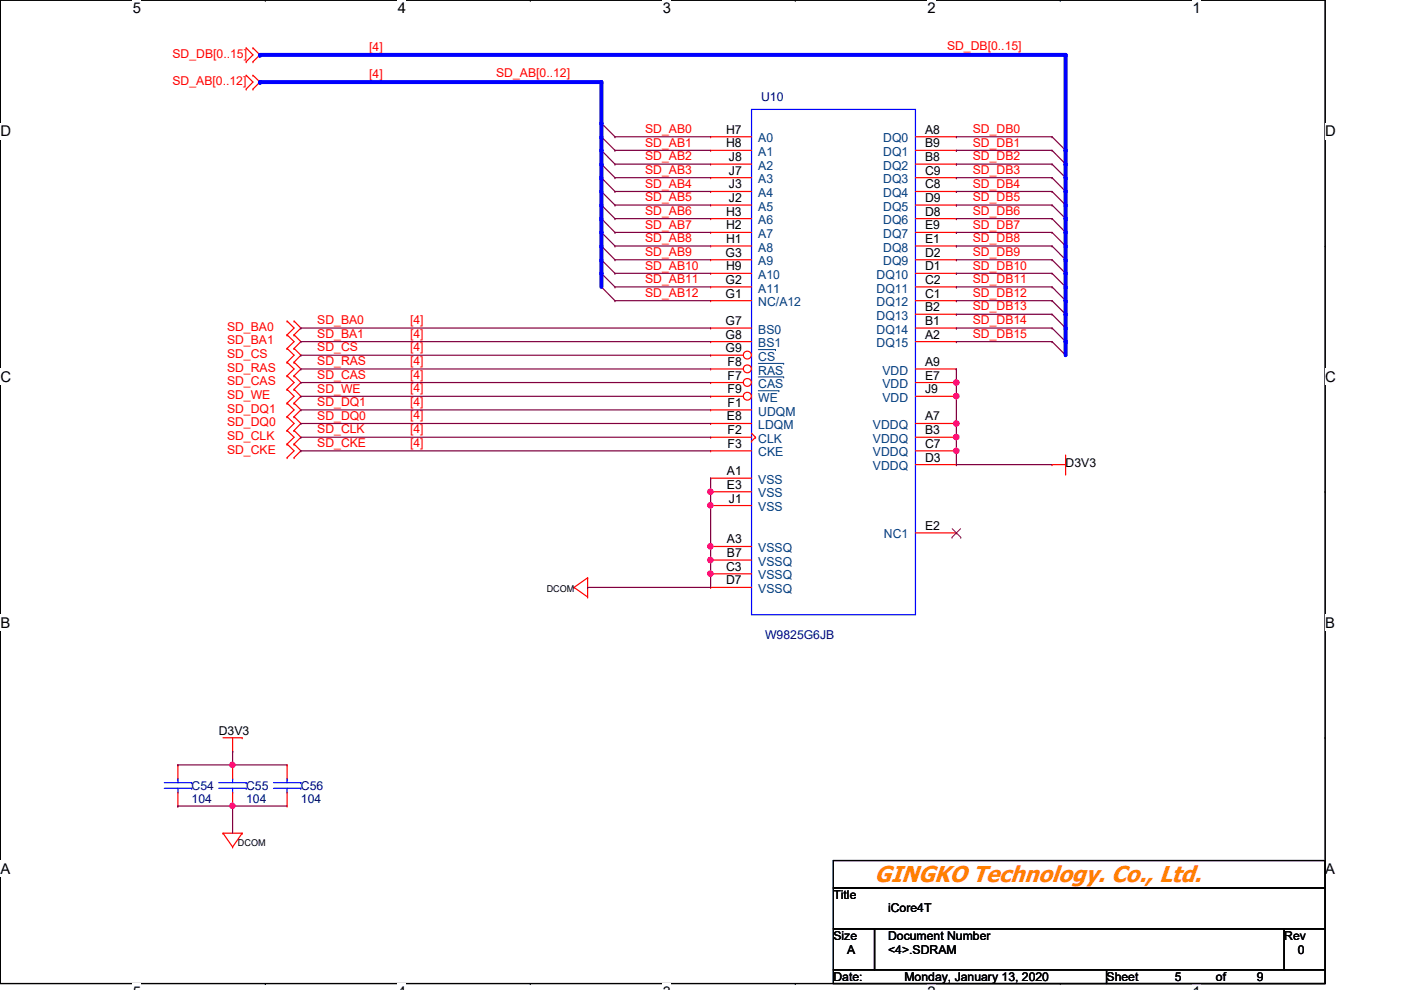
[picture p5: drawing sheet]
<svg xmlns="http://www.w3.org/2000/svg" width="297mm" height="210mm" viewBox="0 0 297 210" stroke-linecap="round" stroke-linejoin="round" font-family="sans-serif">
<path d="M.1 0h280.9v208.5h-280.9z" fill="none" stroke="#000" stroke-width=".25"/>
<g fill="#fff">
<path d="M28.1 0h1.8v3.5h-1.8z"/>
<path d="M28.1 208.5h1.8v1.4h-1.8z"/>
</g>
<path d="M56.3 0h.1M56.3 208.5h.1" fill="none" stroke="#000" stroke-width=".25"/>
<g fill="#fff">
<path d="M84.3 0h1.8v3.5h-1.8z"/>
<path d="M84.3 208.5h1.8v1.4h-1.8z"/>
</g>
<path d="M112.4 0h.1M112.4 208.5h.1" fill="none" stroke="#000" stroke-width=".25"/>
<g fill="#fff">
<path d="M140.5 0h1.7v3.5h-1.7z"/>
<path d="M140.5 208.5h1.7v1.4h-1.7z"/>
</g>
<path d="M168.6 0h.1M168.6 208.5h.1" fill="none" stroke="#000" stroke-width=".25"/>
<g fill="#fff">
<path d="M196.7 0h1.7v3.5h-1.7z"/>
<path d="M196.7 208.5h1.7v1.4h-1.7z"/>
</g>
<path d="M224.8 0h.1M224.8 208.5h.1" fill="none" stroke="#000" stroke-width=".25"/>
<g fill="#fff">
<path d="M252.9 0h1.7v3.5h-1.7z"/>
<path d="M252.9 208.5h1.7v1.4h-1.7z"/>
<path d="M.1 26.1h2.2v3.4h-2.2z"/>
<path d="M281 26.1h2.2v3.4h-2.2z"/>
<path d="M.1 78.2h2.2v3.5h-2.2z"/>
<path d="M281 78.2h2.2v3.5h-2.2z"/>
</g>
<path d="M.1 52.2h.1M281 52.2h.1" fill="none" stroke="#000" stroke-width=".25"/>
<g fill="#fff">
<path d="M.1 130.3h2.1v3.5h-2.1z"/>
<path d="M281 130.3h2v3.5h-2z"/>
</g>
<path d="M.1 104.3h.1M281 104.3h.1" fill="none" stroke="#000" stroke-width=".25"/>
<path d="M.1 104.3h.1M281 104.3h.1" fill="none" stroke="#000" stroke-width=".21"/>
<g fill="#fff">
<path d="M.1 182.4h2.1v3.5h-2.1z"/>
<path d="M281 182.4h2v3.5h-2z"/>
</g>
<path d="M.1 156.4h.1M281 156.4h.1M176.7 182.5h104.3v5.8h-104.3zM176.7 188.3h104.3v8.6h-104.3zM176.7 196.9h8.7v8.7h-8.7zM185.4 196.9h86.9v8.7h-86.9zM272.3 196.9h8.7v8.7h-8.7zM176.7 205.6h57.9v2.9h-57.9zM234.6 205.6h46.4v2.9h-46.4z" fill="none" stroke="#000" stroke-width=".25"/>
<g fill="none" stroke="#f00" stroke-width=".25">
<path d="M52.2 10.2h.1M52.2 13.1h.1M52.2 16h.1M52.2 18.9h.1M52.2 10.2l1.4 1.4-1.4 1.5M52.2 16l1.4 1.4-1.4 1.5M53.6 13.1h.1M53.6 10.2h.1M53.6 18.9h.1M53.6 16h.1M53.6 10.2l1.5 1.4-1.5 1.5M53.6 16l1.5 1.4-1.5 1.5"/>
<path d="M150.7 29h.1M150.7 31.9h.1M150.7 34.8h.1M150.7 37.7h.1M150.7 29h8.6M150.7 31.9h8.6M150.7 34.8h8.6M150.7 37.7h8.6M150.7 40.6h.1M150.7 43.5h.1M150.7 46.4h.1M150.7 49.3h.1"/>
<path d="M150.7 52.2h.1M150.7 55.1h.1M150.7 58h.1M150.7 40.6h8.6M150.7 43.5h8.6M150.7 46.4h8.6M150.7 49.3h8.6M150.7 52.2h8.6M150.7 55.1h8.6M150.7 58h8.6M60.9 68.1h.1M60.9 71h.1"/>
<path d="M60.9 73.9h.1M60.9 76.8h.1M60.9 79.7h.1M60.9 68.1l1.5 1.5-1.5 1.4M60.9 71l1.5 1.4-1.5 1.5M60.9 73.9l1.5 1.4-1.5 1.5M60.9 76.8l1.5 1.4-1.5 1.5M60.9 79.7l1.5 1.4-1.5 1.4M62.4 71h.1M62.4 68.1h.1M62.4 73.9h.1M62.4 76.8h.1"/>
<path d="M62.4 79.7h.1M62.4 68.1l1.4 1.5-1.4 1.4M62.4 71l1.4 1.4-1.4 1.5M62.4 73.9l1.4 1.4-1.4 1.5M62.4 76.8l1.4 1.4-1.4 1.5M62.4 79.7l1.4 1.4-1.4 1.4M150.7 60.8h.1M150.7 69.6h.1M150.7 72.4h.1M150.7 60.8h8.6M150.7 69.6h8.6M150.7 72.4h8.6"/>
<path d="M60.9 82.5h.1M60.9 85.5h.1M60.9 88.3h.1M60.9 91.3h.1M60.9 94.1h.1M60.9 97h.1M60.9 82.5l1.5 1.5-1.5 1.5M60.9 85.5l1.5 1.4-1.5 1.4M60.9 88.3l1.5 1.5-1.5 1.5M60.9 91.3l1.5 1.4-1.5 1.4M60.9 94.1l1.5 1.5-1.5 1.4M62.4 82.5h.1"/>
<path d="M62.4 85.5h.1M62.4 88.3h.1M62.4 91.3h.1M62.4 94.1h.1M62.4 97h.1M62.4 82.5l1.4 1.5-1.4 1.5M62.4 85.5l1.4 1.4-1.4 1.4M62.4 88.3l1.4 1.5-1.4 1.5M62.4 91.3l1.4 1.4-1.4 1.4M62.4 94.1l1.4 1.5-1.4 1.4M223.1 98.5h.1M223.1 98.5h2.8"/>
<path d="M225.9 96.5v4M225.9 100.5h.1M121.7 124.5h.1M121.7 124.5l2.9 2.1M124.6 122.5h.1M124.6 126.6h.1M124.6 122.5l-2.9 2M124.6 122.5v4.1M47.3 156.4h4M49.3 159.3h.1M49.3 156.4v2.9M51.3 156.4h.1"/>
<path d="M37.7 162.2h.1M37.7 170.9h.1M37.7 162.2v2.9M37.7 168v2.9M47.3 176.7h.1M47.3 176.7l2 2.9M47.3 176.7h4M49.3 179.6h.1M51.3 176.7h.1M51.3 176.7l-2 2.9"/>
</g>
<g fill="none" stroke="#7f0040" stroke-width=".25">
<path d="M127.5 26.1h.1M127.5 29h.1M127.5 31.9h.1M127.5 34.8h.1M127.5 37.7h.1M127.5 26.1l2.9 2.9M127.5 29l2.9 2.9M127.5 31.9l2.9 2.9M127.5 34.8l2.9 2.9M127.5 37.7l2.9 2.9M223.1 29h.1M223.1 31.9h.1"/>
<path d="M223.1 34.8h.1M223.1 37.7h.1M223.1 29l2.8 2.9M223.1 31.9l2.8 2.9M223.1 34.8l2.8 2.9M223.1 37.7l2.8 2.9M127.5 40.6h.1M127.5 43.5h.1M127.5 46.4h.1M127.5 49.3h.1M127.5 52.2h.1M127.5 55.1h.1"/>
<path d="M127.5 58h.1M127.5 40.6l2.9 2.9M127.5 43.5l2.9 2.9M127.5 46.4l2.9 2.9M127.5 49.3l2.9 2.9M127.5 52.2l2.9 2.9M127.5 55.1l2.9 2.9M127.5 58l2.9 2.8M223.1 40.6h.1M223.1 43.5h.1M223.1 46.4h.1M223.1 49.3h.1"/>
<path d="M223.1 52.2h.1M223.1 55.1h.1M223.1 58h.1M223.1 40.6l2.8 2.9M223.1 43.5l2.8 2.9M223.1 46.4l2.8 2.9M223.1 49.3l2.8 2.9M223.1 52.2l2.8 2.9M223.1 55.1l2.8 2.9M223.1 58l2.8 2.8M127.5 60.8h.1M127.5 60.8l2.9 3"/>
<path d="M223.1 60.8h.1M223.1 63.8h.1M223.1 66.6h.1M223.1 69.6h.1M223.1 72.4h.1M223.1 60.8l2.8 3M223.1 63.8l2.8 2.8M223.1 66.6l2.8 3M223.1 69.6l2.8 2.8M223.1 72.4l2.8 2.9"/>
</g>
<path d="M159.3 23.2h34.8v107.1h-34.8zM34.8 167.1h5.8M34.8 165.9h5.8M37.7 165.1h.1M37.7 168h.1M37.7 165.1v.8M37.7 167.1v.9M40.6 167.1h.1M40.6 165.9h.1" fill="none" stroke="#00f" stroke-width=".25"/>
<circle cx="158.5" cy="75.3" r=".84" fill="#fff"/>
<g fill="none" stroke="#f00" stroke-width=".25">
<path d="M150.7 75.3h.1M150.7 75.3h6.9"/>
<circle cx="158.5" cy="75.3" r=".84"/>
</g>
<path d="M160.8 74.1h3.6M164.4 74.1h.1" fill="none" stroke="#00407f" stroke-width=".21"/>
<circle cx="158.5" cy="78.2" r=".84" fill="#fff"/>
<g fill="none" stroke="#f00" stroke-width=".25">
<path d="M150.7 78.2h.1M150.7 78.2h6.9"/>
<circle cx="158.5" cy="78.2" r=".84"/>
</g>
<path d="M160.8 77h5.4M166.2 77h.1" fill="none" stroke="#00407f" stroke-width=".21"/>
<circle cx="158.5" cy="81.1" r=".84" fill="#fff"/>
<g fill="none" stroke="#f00" stroke-width=".25">
<path d="M150.7 81.1h.1M150.7 81.1h6.9"/>
<circle cx="158.5" cy="81.1" r=".84"/>
</g>
<path d="M160.8 79.9h5.4M166.2 79.9h.1" fill="none" stroke="#00407f" stroke-width=".21"/>
<circle cx="158.5" cy="84" r=".84" fill="#fff"/>
<g fill="none" stroke="#f00" stroke-width=".25">
<path d="M194.1 29h8.7M194.1 31.9h8.7M194.1 34.8h8.7M194.1 37.7h8.7M202.8 29h.1M202.8 31.9h.1M202.8 34.8h.1M202.8 37.7h.1M194.1 40.6h8.7M194.1 43.5h8.7M194.1 46.4h8.7M194.1 49.3h8.7"/>
<path d="M194.1 52.2h8.7M194.1 55.1h8.7M194.1 58h8.7M202.8 40.6h.1M202.8 43.5h.1M202.8 46.4h.1M202.8 49.3h.1M202.8 52.2h.1M202.8 55.1h.1M202.8 58h.1M150.7 63.8h.1M150.7 63.8h8.6"/>
<path d="M194.1 60.8h8.7M194.1 63.8h8.7M194.1 66.6h8.7M194.1 69.6h8.7M194.1 72.4h8.7M194.1 78.2h8.7M202.8 60.8h.1M202.8 63.8h.1M202.8 66.6h.1M202.8 69.6h.1M202.8 72.4h.1M202.8 78.2h.1"/>
<path d="M150.7 84h.1M150.7 86.9h.1M150.7 89.8h.1M150.7 92.7h.1M150.7 95.6h.1M150.7 84h6.9M150.7 86.9h8.6M150.7 89.8h8.6M150.7 92.7h8.6M150.7 95.6h8.6M159.3 93.6h.1M159.3 91.9l.9 .8"/>
<path d="M160.2 92.7h.1M160.2 92.7l-.9 .9M194.1 84h8.7M194.1 89.8h8.7M194.1 92.7h8.7M194.1 95.6h8.7M194.1 81.1h8.7M194.1 98.5h8.7M202.8 81.1h.1M202.8 84h.1M202.8 89.8h.1M202.8 92.7h.1"/>
<path d="M202.8 95.6h.1M202.8 98.5h.1M150.7 101.4h.1M150.7 104.3h.1M150.7 115.9h.1M150.7 118.7h.1M150.7 107.2h.1M150.7 101.4h8.6M150.7 104.3h8.6M150.7 115.9h8.6M150.7 118.7h8.6M150.7 107.2h8.6"/>
<path d="M194.1 113h8.7M202.8 113h.1M150.7 121.7h.1M150.7 124.5h.1M150.7 121.7h8.6M150.7 124.5h8.6M49.3 162.2h.1M49.3 170.9h.1M49.3 162.2v2.9M49.3 168v2.9M60.9 162.2h.1M60.9 170.9h.1"/>
<path d="M60.9 162.2v2.9M60.9 168v2.9"/>
<circle cx="158.5" cy="84" r=".84"/>
</g>
<path d="M160.8 82.8h4.3M165.1 82.8h.1" fill="none" stroke="#00407f" stroke-width=".21"/>
<path d="M201.8 113.9h.1M201.9 112.1l1.8 1.8M203.7 112.1l-1.9 1.8M203.7 113.9h.1" fill="none" stroke="#7f4000" stroke-width=".21"/>
<g fill="none" stroke="#00f" stroke-width=".25">
<path d="M46.4 167.1h5.8M46.4 165.9h5.8M49.3 165.1h.1M49.3 168h.1M49.3 165.1v.8M49.3 167.1v.9M52.2 167.1h.1M52.2 165.9h.1M58 167.1h5.8M58 165.9h5.8M60.9 165.1h.1M60.9 168h.1"/>
<path d="M60.9 165.1v.8M60.9 167.1v.9M63.8 167.1h.1M63.8 165.9h.1"/>
</g>
<path d="M55.1 11.6h170.8" fill="none" stroke="#00f" stroke-width=".85"/>
<circle cx="55.1" cy="11.6" r=".42" fill="#00f"/>
<path d="M225.9 11.6v20.3" fill="none" stroke="#00f" stroke-width=".85"/>
<circle cx="225.9" cy="11.6" r=".42" fill="#00f"/>
<path d="M55.1 17.4h72.4" fill="none" stroke="#00f" stroke-width=".85"/>
<circle cx="55.1" cy="17.4" r=".42" fill="#00f"/>
<path d="M127.5 17.4v8.7" fill="none" stroke="#00f" stroke-width=".85"/>
<circle cx="127.5" cy="17.4" r=".42" fill="#00f"/>
<path d="M127.5 26.1v2.9" fill="none" stroke="#00f" stroke-width=".85"/>
<circle cx="127.5" cy="26.1" r=".42" fill="#00f"/>
<path d="M127.5 29v2.9" fill="none" stroke="#00f" stroke-width=".85"/>
<circle cx="127.5" cy="29" r=".42" fill="#00f"/>
<path d="M130.4 29h.1M130.4 29h20.3M202.8 29h.1M202.8 29h20.3" fill="none" stroke="#7f0040" stroke-width=".25"/>
<path d="M127.5 31.9v2.9" fill="none" stroke="#00f" stroke-width=".85"/>
<circle cx="127.5" cy="31.9" r=".42" fill="#00f"/>
<path d="M130.4 31.9h.1M130.4 31.9h20.3M202.8 31.9h.1M202.8 31.9h20.3" fill="none" stroke="#7f0040" stroke-width=".25"/>
<path d="M225.9 31.9v2.9" fill="none" stroke="#00f" stroke-width=".85"/>
<circle cx="225.9" cy="31.9" r=".42" fill="#00f"/>
<path d="M127.5 34.8v2.9" fill="none" stroke="#00f" stroke-width=".85"/>
<circle cx="127.5" cy="34.8" r=".42" fill="#00f"/>
<path d="M130.4 34.8h.1M130.4 34.8h20.3M202.8 34.8h.1M202.8 34.8h20.3" fill="none" stroke="#7f0040" stroke-width=".25"/>
<path d="M225.9 34.8v2.9" fill="none" stroke="#00f" stroke-width=".85"/>
<circle cx="225.9" cy="34.8" r=".42" fill="#00f"/>
<path d="M127.5 37.7v2.9" fill="none" stroke="#00f" stroke-width=".85"/>
<circle cx="127.5" cy="37.7" r=".42" fill="#00f"/>
<path d="M130.4 37.7h.1M130.4 37.7h20.3M202.8 37.7h.1M202.8 37.7h20.3" fill="none" stroke="#7f0040" stroke-width=".25"/>
<path d="M225.9 37.7v2.9" fill="none" stroke="#00f" stroke-width=".85"/>
<circle cx="225.9" cy="37.7" r=".42" fill="#00f"/>
<path d="M127.5 40.6v2.9" fill="none" stroke="#00f" stroke-width=".85"/>
<circle cx="127.5" cy="40.6" r=".42" fill="#00f"/>
<path d="M130.4 40.6h.1M130.4 40.6h20.3M202.8 40.6h.1M202.8 40.6h20.3" fill="none" stroke="#7f0040" stroke-width=".25"/>
<path d="M225.9 40.6v2.9" fill="none" stroke="#00f" stroke-width=".85"/>
<circle cx="225.9" cy="40.6" r=".42" fill="#00f"/>
<path d="M127.5 43.5v2.9" fill="none" stroke="#00f" stroke-width=".85"/>
<circle cx="127.5" cy="43.5" r=".42" fill="#00f"/>
<path d="M130.4 43.5h.1M130.4 43.5h20.3M202.8 43.5h.1M202.8 43.5h20.3" fill="none" stroke="#7f0040" stroke-width=".25"/>
<path d="M225.9 43.5v2.9" fill="none" stroke="#00f" stroke-width=".85"/>
<circle cx="225.9" cy="43.5" r=".42" fill="#00f"/>
<path d="M127.5 46.4v2.9" fill="none" stroke="#00f" stroke-width=".85"/>
<circle cx="127.5" cy="46.4" r=".42" fill="#00f"/>
<path d="M130.4 46.4h.1M130.4 46.4h20.3M202.8 46.4h.1M202.8 46.4h20.3" fill="none" stroke="#7f0040" stroke-width=".25"/>
<path d="M225.9 46.4v2.9" fill="none" stroke="#00f" stroke-width=".85"/>
<circle cx="225.9" cy="46.4" r=".42" fill="#00f"/>
<path d="M127.5 49.3v2.9" fill="none" stroke="#00f" stroke-width=".85"/>
<circle cx="127.5" cy="49.3" r=".42" fill="#00f"/>
<path d="M130.4 49.3h.1M130.4 49.3h20.3M202.8 49.3h.1M202.8 49.3h20.3" fill="none" stroke="#7f0040" stroke-width=".25"/>
<path d="M225.9 49.3v2.9" fill="none" stroke="#00f" stroke-width=".85"/>
<circle cx="225.9" cy="49.3" r=".42" fill="#00f"/>
<path d="M127.5 52.2v2.9" fill="none" stroke="#00f" stroke-width=".85"/>
<circle cx="127.5" cy="52.2" r=".42" fill="#00f"/>
<path d="M130.4 52.2h.1M130.4 52.2h20.3M202.8 52.2h.1M202.8 52.2h20.3" fill="none" stroke="#7f0040" stroke-width=".25"/>
<path d="M225.9 52.2v2.9" fill="none" stroke="#00f" stroke-width=".85"/>
<circle cx="225.9" cy="52.2" r=".42" fill="#00f"/>
<path d="M127.5 55.1v2.9" fill="none" stroke="#00f" stroke-width=".85"/>
<circle cx="127.5" cy="55.1" r=".42" fill="#00f"/>
<path d="M130.4 55.1h.1M130.4 55.1h20.3M202.8 55.1h.1M202.8 55.1h20.3" fill="none" stroke="#7f0040" stroke-width=".25"/>
<path d="M225.9 55.1v2.9" fill="none" stroke="#00f" stroke-width=".85"/>
<circle cx="225.9" cy="55.1" r=".42" fill="#00f"/>
<path d="M127.5 58v2.8" fill="none" stroke="#00f" stroke-width=".85"/>
<circle cx="127.5" cy="58" r=".42" fill="#00f"/>
<path d="M130.4 58h.1M130.4 58h20.3M202.8 58h.1M202.8 58h20.3" fill="none" stroke="#7f0040" stroke-width=".25"/>
<path d="M225.9 58v2.8" fill="none" stroke="#00f" stroke-width=".85"/>
<circle cx="225.9" cy="58" r=".42" fill="#00f"/>
<path d="M130.4 60.8h.1M130.4 60.8h20.3M202.8 60.8h.1M202.8 60.8h20.3" fill="none" stroke="#7f0040" stroke-width=".25"/>
<path d="M225.9 60.8v3" fill="none" stroke="#00f" stroke-width=".85"/>
<circle cx="225.9" cy="60.8" r=".42" fill="#00f"/>
<path d="M130.4 63.8h.1M130.4 63.8h20.3M202.8 63.8h.1M202.8 63.8h20.3" fill="none" stroke="#7f0040" stroke-width=".25"/>
<path d="M225.9 63.8v2.8" fill="none" stroke="#00f" stroke-width=".85"/>
<circle cx="225.9" cy="63.8" r=".42" fill="#00f"/>
<path d="M202.8 66.6h.1M202.8 66.6h20.3" fill="none" stroke="#7f0040" stroke-width=".25"/>
<path d="M225.9 66.6v3" fill="none" stroke="#00f" stroke-width=".85"/>
<circle cx="225.9" cy="66.6" r=".42" fill="#00f"/>
<path d="M63.8 69.6h.1M63.8 69.6h86.9M202.8 69.6h.1M202.8 69.6h20.3" fill="none" stroke="#7f0040" stroke-width=".25"/>
<path d="M225.9 69.6v2.8" fill="none" stroke="#00f" stroke-width=".85"/>
<circle cx="225.9" cy="69.6" r=".42" fill="#00f"/>
<path d="M63.8 72.4h.1M63.8 72.4h86.9M202.8 72.4h.1M202.8 72.4h20.3" fill="none" stroke="#7f0040" stroke-width=".25"/>
<path d="M225.9 72.4v2.9" fill="none" stroke="#00f" stroke-width=".85"/>
<circle cx="225.9" cy="72.4" r=".42" fill="#00f"/>
<path d="M63.8 75.3h.1M63.8 78.2h.1M63.8 75.3h86.9M63.8 78.2h86.9M202.8 78.2h.1M202.8 78.2v2.9" fill="none" stroke="#7f0040" stroke-width=".25"/>
<circle cx="202.8" cy="81.1" r=".56" fill="#f0f"/>
<circle cx="202.8" cy="81.1" r=".56" fill="none" stroke="#f0f" stroke-width=".25"/>
<path d="M63.8 81.1h.1M63.8 84h.1M63.8 81.1h86.9M63.8 84h86.9M202.8 81.1h.1M202.8 84h.1M202.8 81.1v8.7" fill="none" stroke="#7f0040" stroke-width=".25"/>
<circle cx="202.8" cy="89.8" r=".56" fill="#f0f"/>
<circle cx="202.8" cy="89.8" r=".56" fill="none" stroke="#f0f" stroke-width=".25"/>
<circle cx="202.8" cy="84" r=".56" fill="#f0f"/>
<circle cx="202.8" cy="84" r=".56" fill="none" stroke="#f0f" stroke-width=".25"/>
<path d="M63.8 86.9h.1M63.8 89.8h.1M63.8 92.7h.1M63.8 86.9h86.9M63.8 89.8h86.9M63.8 92.7h86.9M202.8 89.8h.1M202.8 92.7h.1M202.8 89.8v5.8" fill="none" stroke="#7f0040" stroke-width=".25"/>
<circle cx="202.8" cy="95.6" r=".56" fill="#f0f"/>
<circle cx="202.8" cy="95.6" r=".56" fill="none" stroke="#f0f" stroke-width=".25"/>
<circle cx="202.8" cy="92.7" r=".56" fill="#f0f"/>
<circle cx="202.8" cy="92.7" r=".56" fill="none" stroke="#f0f" stroke-width=".25"/>
<path d="M63.8 95.6h.1M63.8 95.6h86.9M202.8 95.6h.1M202.8 98.5h.1M202.8 95.6v2.9M202.8 98.5h20.3M150.7 101.4h.1M150.7 101.4v2.9" fill="none" stroke="#7f0040" stroke-width=".25"/>
<circle cx="150.6" cy="104.3" r=".56" fill="#f0f"/>
<circle cx="150.6" cy="104.3" r=".56" fill="none" stroke="#f0f" stroke-width=".25"/>
<path d="M150.7 104.3h.1M150.7 107.2h.1M150.7 104.3v11.6" fill="none" stroke="#7f0040" stroke-width=".25"/>
<circle cx="150.6" cy="115.8" r=".56" fill="#f0f"/>
<circle cx="150.6" cy="115.8" r=".56" fill="none" stroke="#f0f" stroke-width=".25"/>
<circle cx="150.6" cy="107.1" r=".56" fill="#f0f"/>
<circle cx="150.6" cy="107.1" r=".56" fill="none" stroke="#f0f" stroke-width=".25"/>
<path d="M150.7 115.9h.1M150.7 115.9v2.8" fill="none" stroke="#7f0040" stroke-width=".25"/>
<circle cx="150.6" cy="118.7" r=".56" fill="#f0f"/>
<circle cx="150.6" cy="118.7" r=".56" fill="none" stroke="#f0f" stroke-width=".25"/>
<path d="M150.7 118.7h.1M150.7 118.7v5.8M150.7 121.7h.1" fill="none" stroke="#7f0040" stroke-width=".25"/>
<circle cx="150.6" cy="121.6" r=".56" fill="#f0f"/>
<circle cx="150.6" cy="121.6" r=".56" fill="none" stroke="#f0f" stroke-width=".25"/>
<path d="M124.6 124.5h.1M124.6 124.5h26.1M49.3 159.3h.1M49.3 159.3v2.9M37.7 162.2h.1M37.7 162.2h23.2M49.3 162.2h.1" fill="none" stroke="#7f0040" stroke-width=".25"/>
<circle cx="49.3" cy="162.2" r=".56" fill="#f0f"/>
<circle cx="49.3" cy="162.2" r=".56" fill="none" stroke="#f0f" stroke-width=".25"/>
<path d="M37.7 170.9h.1M37.7 170.9h11.6" fill="none" stroke="#7f0040" stroke-width=".25"/>
<circle cx="49.3" cy="170.9" r=".56" fill="#f0f"/>
<circle cx="49.3" cy="170.9" r=".56" fill="none" stroke="#f0f" stroke-width=".25"/>
<path d="M49.3 170.9h.1M49.3 170.9h11.6M49.3 170.9v5.8" fill="none" stroke="#7f0040" stroke-width=".25"/>
<circle cx="202.8" cy="81.1" r=".56" fill="#f0f"/>
<circle cx="202.8" cy="81.1" r=".56" fill="none" stroke="#f0f" stroke-width=".25"/>
<circle cx="202.8" cy="89.8" r=".56" fill="#f0f"/>
<circle cx="202.8" cy="89.8" r=".56" fill="none" stroke="#f0f" stroke-width=".25"/>
<circle cx="202.8" cy="84" r=".56" fill="#f0f"/>
<circle cx="202.8" cy="84" r=".56" fill="none" stroke="#f0f" stroke-width=".25"/>
<circle cx="202.8" cy="95.6" r=".56" fill="#f0f"/>
<circle cx="202.8" cy="95.6" r=".56" fill="none" stroke="#f0f" stroke-width=".25"/>
<circle cx="202.8" cy="92.7" r=".56" fill="#f0f"/>
<circle cx="202.8" cy="92.7" r=".56" fill="none" stroke="#f0f" stroke-width=".25"/>
<circle cx="150.6" cy="104.3" r=".56" fill="#f0f"/>
<circle cx="150.6" cy="104.3" r=".56" fill="none" stroke="#f0f" stroke-width=".25"/>
<circle cx="150.6" cy="115.8" r=".56" fill="#f0f"/>
<circle cx="150.6" cy="115.8" r=".56" fill="none" stroke="#f0f" stroke-width=".25"/>
<circle cx="150.6" cy="107.1" r=".56" fill="#f0f"/>
<circle cx="150.6" cy="107.1" r=".56" fill="none" stroke="#f0f" stroke-width=".25"/>
<circle cx="150.6" cy="118.7" r=".56" fill="#f0f"/>
<circle cx="150.6" cy="118.7" r=".56" fill="none" stroke="#f0f" stroke-width=".25"/>
<circle cx="150.6" cy="121.6" r=".56" fill="#f0f"/>
<circle cx="150.6" cy="121.6" r=".56" fill="none" stroke="#f0f" stroke-width=".25"/>
<circle cx="49.3" cy="162.2" r=".56" fill="#f0f"/>
<circle cx="49.3" cy="162.2" r=".56" fill="none" stroke="#f0f" stroke-width=".25"/>
<circle cx="49.3" cy="170.9" r=".56" fill="#f0f"/>
<circle cx="49.3" cy="170.9" r=".56" fill="none" stroke="#f0f" stroke-width=".25"/>
<text font-size="4.9" fill="#ff7f00" x="185.4" y="187.1">GINGKO Technology. Co., Ltd.</text>
<g font-size="3.1">
<text x="28.1" y="2.8">5</text>
<text x="84.3" y="2.8">4</text>
<text x="140.5" y="2.8">3</text>
<text x="196.7" y="2.8">2</text>
<text x="252.9" y="2.8">1</text>
<text x=".1" y="28.9">D</text>
<text x="281" y="28.9">D</text>
<text x=".1" y="81">C</text>
<text x="281" y="81">C</text>
<text x=".1" y="133.1">B</text>
<text x="281" y="133.1">B</text>
<text x=".1" y="185.2">A</text>
<text x="281" y="185.2">A</text>
</g>
<g font-size="2.6" fill="#f00">
<text x="78.3" y="10.8">[4]</text>
<text x="200.8" y="10.5">SD_DB[0..15]</text>
<text x="36.6" y="12.2">SD_DB[0..15]</text>
<text x="36.6" y="18">SD_AB[0..12]</text>
<text x="78.3" y="16.6">[4]</text>
<text x="105.2" y="16.3">SD_AB[0..12]</text>
<text x="136.8" y="28.2">SD_AB0</text>
<text x="206.2" y="28.2">SD_DB0</text>
<text x="136.8" y="31.1">SD_AB1</text>
<text x="136.8" y="34">SD_AB2</text>
<text x="206.2" y="31.1">SD_DB1</text>
<text x="206.2" y="34">SD_DB2</text>
<text x="136.8" y="36.9">SD_AB3</text>
<text x="136.8" y="39.8">SD_AB4</text>
<text x="206.2" y="36.9">SD_DB3</text>
<text x="206.2" y="39.8">SD_DB4</text>
<text x="136.8" y="42.7">SD_AB5</text>
<text x="136.8" y="45.6">SD_AB6</text>
<text x="206.2" y="42.7">SD_DB5</text>
<text x="206.2" y="45.6">SD_DB6</text>
<text x="136.8" y="48.5">SD_AB7</text>
<text x="136.8" y="51.4">SD_AB8</text>
<text x="206.2" y="48.5">SD_DB7</text>
<text x="206.2" y="51.4">SD_DB8</text>
<text x="136.8" y="54.3">SD_AB9</text>
<text x="136.8" y="57.1">SD_AB10</text>
<text x="206.2" y="54.3">SD_DB9</text>
<text x="206.2" y="57.1">SD_DB10</text>
<text x="136.8" y="60">SD_AB11</text>
<text x="136.8" y="62.9">SD_AB12</text>
<text x="206.2" y="60">SD_DB11</text>
<text x="206.2" y="62.9">SD_DB12</text>
<text x="206.2" y="65.8">SD_DB13</text>
<text x="48.1" y="70.1">SD_BA0</text>
<text x="67.3" y="68.7">SD_BA0</text>
<text x="67.3" y="71.6">SD_BA1</text>
<text x="86.9" y="68.7">[4]</text>
<text x="86.9" y="71.6">[4]</text>
<text x="206.2" y="68.7">SD_DB14</text>
<text x="206.2" y="71.6">SD_DB15</text>
<text x="48.1" y="73">SD_BA1</text>
<text x="48.1" y="75.9">SD_CS</text>
<text x="67.3" y="74.5">SD_CS</text>
<text x="67.3" y="77.4">SD_RAS</text>
<text x="86.9" y="74.5">[4]</text>
<text x="86.9" y="77.4">[4]</text>
<text x="48.1" y="78.8">SD_RAS</text>
<text x="48.1" y="81.7">SD_CAS</text>
<text x="67.3" y="80.3">SD_CAS</text>
<text x="67.3" y="83.2">SD_WE</text>
<text x="86.9" y="80.3">[4]</text>
<text x="86.9" y="83.1">[4]</text>
<text x="48.1" y="84.6">SD_WE</text>
<text x="48.1" y="87.5">SD_DQ1</text>
<text x="67.3" y="86.1">SD_DQ1</text>
<text x="67.3" y="89">SD_DQ0</text>
<text x="86.9" y="86.1">[4]</text>
<text x="86.9" y="88.9">[4]</text>
<text x="48.1" y="90.4">SD_DQ0</text>
<text x="48.1" y="93.3">SD_CLK</text>
<text x="67.3" y="91.9">SD_CLK</text>
<text x="67.3" y="94.8">SD_CKE</text>
<text x="86.9" y="91.9">[4]</text>
<text x="86.9" y="94.7">[4]</text>
<text x="48.1" y="96.2">SD_CKE</text>
</g>
<g font-size="2.6" fill="#00007f">
<text x="161.4" y="21.5">U10</text>
<text x="162.2" y="135.6">W9825G6JB</text>
<text x="40.6" y="167.4">C54</text>
<text x="52.2" y="167.4">C55</text>
<text x="63.8" y="167.4">C56</text>
<text x="40.6" y="170.3">104</text>
<text x="52.2" y="170.3">104</text>
<text x="63.8" y="170.3">104</text>
</g>
<g font-size="2.6">
<text x="154" y="28.4">H7</text>
<text x="196.1" y="28.4">A8</text>
<text x="154" y="31.2">H8</text>
<text x="154.6" y="34.2">J8</text>
<text x="196.1" y="31.2">B9</text>
<text x="196.1" y="34.2">B8</text>
<text x="154.6" y="37">J7</text>
<text x="154.6" y="40">J3</text>
<text x="196.1" y="37">C9</text>
<text x="196.1" y="40">C8</text>
<text x="154" y="45.7">H3</text>
<text x="154.6" y="42.8">J2</text>
<text x="196.1" y="42.8">D9</text>
<text x="196.1" y="45.7">D8</text>
<text x="154" y="48.6">H2</text>
<text x="154" y="51.5">H1</text>
<text x="196.1" y="48.6">E9</text>
<text x="196.1" y="51.5">E1</text>
<text x="153.8" y="54.4">G3</text>
<text x="154" y="57.3">H9</text>
<text x="196.1" y="54.4">D2</text>
<text x="196.1" y="57.3">D1</text>
<text x="153.8" y="60.2">G2</text>
<text x="153.8" y="63.1">G1</text>
<text x="196.1" y="60.2">C2</text>
<text x="196.1" y="63.1">C1</text>
<text x="196.1" y="66">B2</text>
<text x="153.8" y="68.9">G7</text>
<text x="153.8" y="71.8">G8</text>
<text x="196.1" y="68.9">B1</text>
<text x="196.1" y="71.8">A2</text>
<text x="153.8" y="74.7">G9</text>
<text x="154.3" y="77.6">F8</text>
<text x="196.1" y="77.6">A9</text>
<text x="154.3" y="80.5">F7</text>
<text x="154.3" y="83.4">F9</text>
<text x="196.1" y="80.5">E7</text>
<text x="196.1" y="83.4">J9</text>
<text x="154.1" y="89.2">E8</text>
<text x="154.3" y="86.3">F1</text>
<text x="196.1" y="89.2">A7</text>
<text x="154.3" y="92.1">F2</text>
<text x="154.3" y="95">F3</text>
<text x="196.1" y="92.1">B3</text>
<text x="196.1" y="95">C7</text>
<text x="154.1" y="100.8">A1</text>
<text x="196.1" y="97.9">D3</text>
<text x="225.9" y="99.1">D3V3</text>
<text x="154.1" y="103.6">E3</text>
<text x="154.6" y="106.6">J1</text>
<text x="196.1" y="112.4">E2</text>
<text x="154.1" y="115.2">A3</text>
<text x="154.1" y="118.1">B7</text>
<text x="154" y="121">C3</text>
<text x="154" y="123.9">D7</text>
<text x="46.4" y="155.8">D3V3</text>
<text x="176.7" y="190.6">Title</text>
<text x="188.3" y="193.5">iCore4T</text>
<text x="176.7" y="199.3">Size</text>
<text x="179.6" y="202.2">A</text>
<text x="188.3" y="199.3">Document Number</text>
<text x="188.3" y="202.2">&lt;4&gt;.SDRAM</text>
<text x="272.3" y="199.3">Rev</text>
<text x="275.2" y="202.2">0</text>
<text x="176.7" y="207.9">Date:</text>
<text x="191.8" y="207.9">Monday, January 13, 2020</text>
<text x="234.6" y="207.9">Sheet</text>
<text x="249.1" y="207.9">5</text>
<text x="257.8" y="207.9">of</text>
<text x="266.5" y="207.9">9</text>
</g>
<g font-size="2.6" fill="#00407f">
<text x="160.8" y="30.2">A0</text>
<text x="160.8" y="33.1">A1</text>
<text x="160.8" y="36">A2</text>
<text x="187.3" y="30.2">DQ0</text>
<text x="187.3" y="33.1">DQ1</text>
<text x="187.3" y="36">DQ2</text>
<text x="160.8" y="38.9">A3</text>
<text x="160.8" y="41.8">A4</text>
<text x="187.3" y="38.9">DQ3</text>
<text x="187.3" y="41.8">DQ4</text>
<text x="160.8" y="44.7">A5</text>
<text x="160.8" y="47.5">A6</text>
<text x="187.3" y="44.7">DQ5</text>
<text x="187.3" y="47.5">DQ6</text>
<text x="160.8" y="50.5">A7</text>
<text x="160.8" y="53.3">A8</text>
<text x="187.3" y="50.5">DQ7</text>
<text x="187.3" y="53.3">DQ8</text>
<text x="160.8" y="56.3">A9</text>
<text x="160.8" y="59.1">A10</text>
<text x="185.8" y="59.1">DQ10</text>
<text x="187.3" y="56.3">DQ9</text>
<text x="160.8" y="62">A11</text>
<text x="160.8" y="64.9">NC/A12</text>
<text x="185.8" y="62">DQ11</text>
<text x="185.8" y="64.9">DQ12</text>
<text x="160.8" y="70.7">BS0</text>
<text x="185.8" y="67.8">DQ13</text>
<text x="185.8" y="70.7">DQ14</text>
<text x="160.8" y="73.6">BS1</text>
<text x="160.8" y="76.5">CS</text>
<text x="185.8" y="73.6">DQ15</text>
<text x="160.8" y="79.4">RAS</text>
<text x="160.8" y="82.3">CAS</text>
<text x="187.1" y="79.4">VDD</text>
<text x="187.1" y="82.3">VDD</text>
<text x="160.8" y="85.2">WE</text>
<text x="160.8" y="88.1">UDQM</text>
<text x="187.1" y="85.2">VDD</text>
<text x="160.8" y="91">LDQM</text>
<text x="160.8" y="93.9">CLK</text>
<text x="185.1" y="91">VDDQ</text>
<text x="185.1" y="93.9">VDDQ</text>
<text x="160.8" y="96.8">CKE</text>
<text x="185.1" y="96.8">VDDQ</text>
<text x="185.1" y="99.7">VDDQ</text>
<text x="160.8" y="102.6">VSS</text>
<text x="160.8" y="105.5">VSS</text>
<text x="160.8" y="108.4">VSS</text>
<text x="160.8" y="117.1">VSSQ</text>
<text x="160.8" y="119.9">VSSQ</text>
<text x="187.4" y="114.2">NC1</text>
<text x="160.8" y="122.9">VSSQ</text>
<text x="160.8" y="125.7">VSSQ</text>
</g>
<g font-size="2">
<text x="115.9" y="125.5">DCOM</text>
<text x="50.5" y="179.4">DCOM</text>
</g>
</svg>
